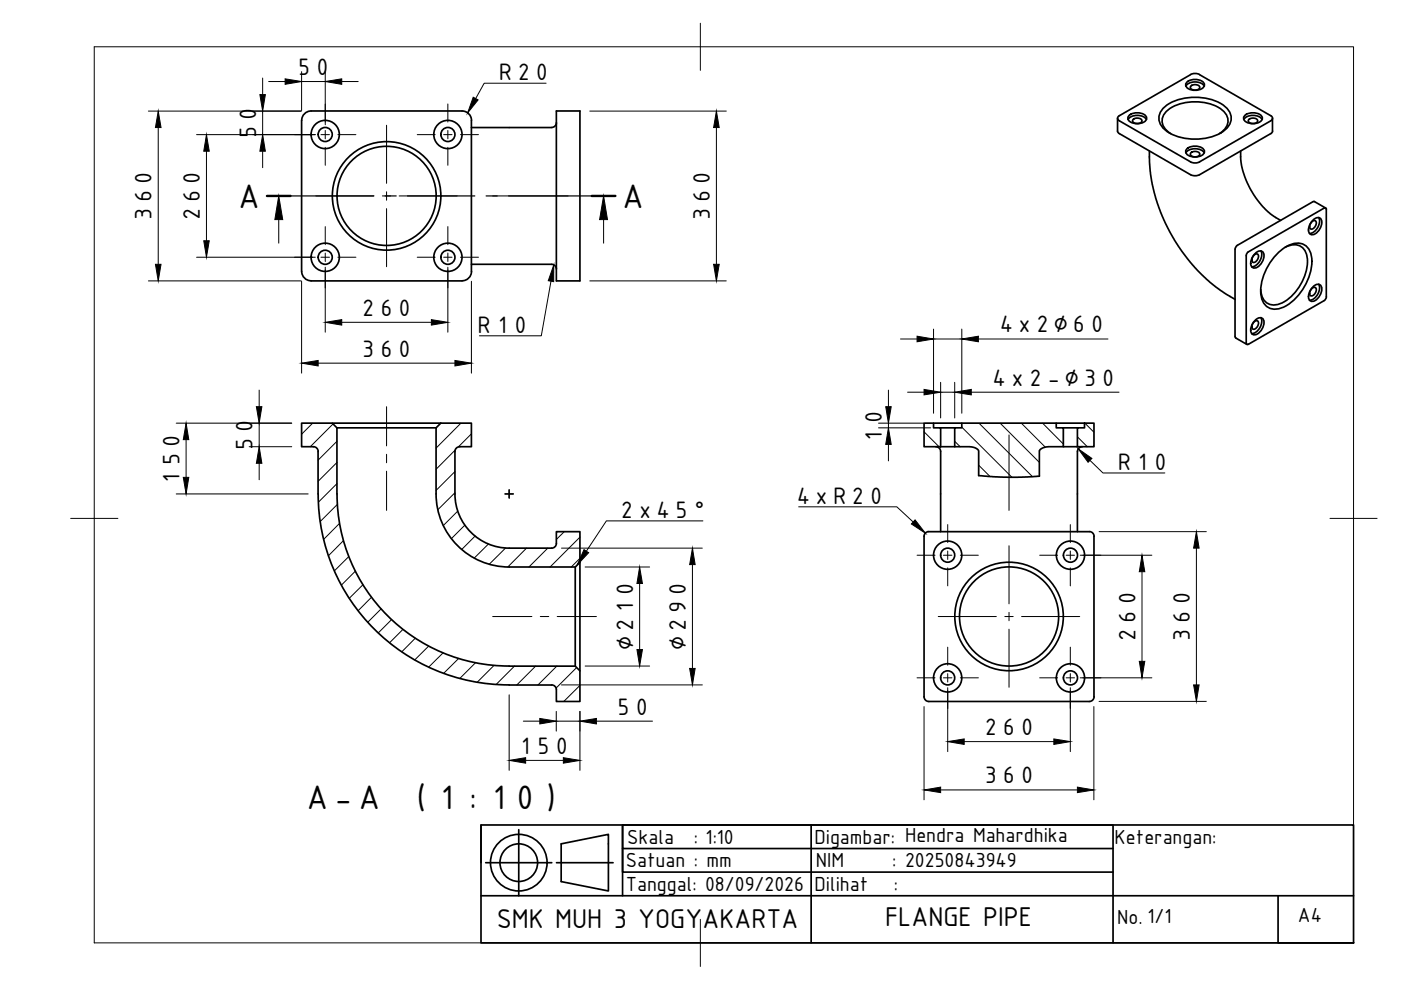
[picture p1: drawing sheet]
<svg xmlns="http://www.w3.org/2000/svg" width="297mm" height="210mm" viewBox="0 0 297 210" stroke-linecap="round" stroke-linejoin="round" font-family="sans-serif">
<!-- layer: Visible -->
<g fill="none" stroke="#000" stroke-width=".36">
<path d="M251.4 18.3a2.58 2.58 0 0 1 3.9 0M251.6 17.5a2.63 2.63 0 0 1 3.8 .3 1.63 1.63 0 0 1-2 1.3 1.63 1.63 0 0 1-2-1.3zM252.4 15.8l1.2-.2 .7 .2M252.4 15.8l-15.1 8.7-.4 .6 .4 .5 15.1 8.7 .8 .2 1.1-.2 15.1-8.7 .4-.5-.4-.6-15.1-8.7M252.4 18.3a1.25 1.25 0 0 1 2 .2 1.16 1.16 0 0 1-2 0zM63.9 25.5v32M66 23.5h32a2 2 0 0 1 2 2l-.1 32M66 23.5a2 2 0 0 0-2 2M99.9 27h17M118 23.5h5v36.1h-5zM118 26a1.01 1.01 0 0 1-1 1M236.9 27.8l.4 .5 15.1 8.8 .8 .2 1.1-.3 15.1-8.7 .4-.5"/>
<path d="M236.9 25.1v2.7M239.2 25.3a2.58 2.58 0 0 1 3.9 0M239.3 24.5a2.63 2.63 0 0 1 3.8 .4 1.63 1.63 0 0 1-2 1.3 1.63 1.63 0 0 1-2-1.3zM240.2 25.4a1.25 1.25 0 0 1 1.9 .2 1.16 1.16 0 0 1-2 0zM243.7 32l.2 4.8 1.1 5.2 1.8 4.7 2.2 4.2 2.7 3.9 3.2 3.5 2.9 2.6 4.1 2.6M246.5 23.1a10 10 0 0 1 8.5-2.4 7.8 7.8 0 0 1 5.7 3 3 3 0 0 1-1.1 4 11.4 11.4 0 0 1-12.5 0 3 3 0 0 1-.6-4.6zM248.2 28.3a2.86 2.86 0 0 1-.5-5 10.5 10.5 0 0 1 11.4 0 2.86 2.86 0 0 1-.6 5M251.4 32.4a2.58 2.58 0 0 1 3.9 0M251.6 31.6a2.63 2.63 0 0 1 3.8 .4 1.63 1.63 0 0 1-2 1.3 1.63 1.63 0 0 1-2-1.3zM252.4 32.5a1.25 1.25 0 0 1 2 .2 1.16 1.16 0 0 1-2 0zM263 32l.1 1.9 .4 2.2 .7 2.2 1.1 2.1 .9 1.4 1.7 2.2 1.4 1.3 2.2 1.4M263.7 25.3a2.58 2.58 0 0 1 3.9 0"/>
<path d="M263.9 24.5a2.63 2.63 0 0 1 3.7 .4 1.63 1.63 0 0 1-1.9 1.3 1.63 1.63 0 0 1-2-1.3zM264.7 25.4a1.25 1.25 0 0 1 2 .2 1.16 1.16 0 0 1-2.1 0zM269.8 25.1v2.7M64 57.5a2 2 0 0 0 2 2M66 59.6h32M99.9 56h17M100 57.5a2 2 0 0 1-2 2M117 56a1.01 1.01 0 0 1 1 1M261.9 52.8v18.6M264.2 54.2l.1 18.7 .4 .1 16-9.3M265.8 54.1l.3-.2h.5a1.16 1.16 0 0 1-1 1.7 1 1 0 0 1 .2-1.5zM266.2 53.7a1 1 0 0 1 1.4-.4 1 1 0 0 1 .3 1.4l-.3 .9a1.63 1.63 0 0 1-2.2 1 2.4 2.4 0 0 1 .8-2.9z"/>
<path d="M267.3 53.2a2.58 2.58 0 0 1-1.9 3.4M271.2 53.5a5.5 5.5 0 0 1 4.7-1.9 3.5 3.5 0 0 1 2.3 3.8 11.7 11.7 0 0 1-6.4 9.8 3 3 0 0 1-4.4-2.5 11.6 11.6 0 0 1 3.8-9.2zM272.5 52.4a2.88 2.88 0 0 1 4.6 2.1 10.4 10.4 0 0 1-5.6 9.9 2.88 2.88 0 0 1-4.2-3M278.1 47.1l.3-.3h.5a1.16 1.16 0 0 1-1 1.7 1 1 0 0 1 .2-1.4zM278.5 46.6a1 1 0 0 1 1.3-.4 1 1 0 0 1 .4 1.4l-.4 .9a1.63 1.63 0 0 1-2.1 1.1 2.4 2.4 0 0 1 .8-3zM278.7 42.7l2.4 1.4M278.7 42.7l-.3 .1-16.1 9.2-.3 .4-.1 .4M279.6 46.1a2.58 2.58 0 0 1-2 3.4M280.7 44.1l-16 9.3-.3 .3-.2 .5M280.7 44.1l.5 .1v.2M281.2 44.4v18.5M261.9 71.4l.1 .3 2.4 1.3"/>
<path d="M265.8 68.3l.3-.2 .5-.1a1.16 1.16 0 0 1-1 1.8 1 1 0 0 1 .2-1.5zM266.2 67.8a1 1 0 0 1 1.4-.3 1 1 0 0 1 .3 1.3l-.3 1a1.63 1.63 0 0 1-2.2 1 2.4 2.4 0 0 1 .8-3zM267.3 67.4a2.58 2.58 0 0 1-1.9 3.3M278.1 61.2l.3-.2h.5a1.16 1.16 0 0 1-1 1.7 1 1 0 0 1 .2-1.5zM278.5 60.7a1 1 0 0 1 1.3-.3 1 1 0 0 1 .4 1.3l-.4 1a1.63 1.63 0 0 1-2.1 1 2.4 2.4 0 0 1 .8-3zM279.6 60.3a2.58 2.58 0 0 1-2 3.4M281.2 62.9l-.1 .5-.4 .3M67.4 95.7v9M70.4 89.7h23.1M71.4 90.7l-1-1h-6.5v5h2.5a1.01 1.01 0 0 1 1.1 1M71.4 90.7l.1 14a36.5 36.5 0 0 0 36.5 36.5M71.4 90.7h21.1"/>
<path d="M93.5 89.7l-1 1v14a15.5 15.5 0 0 0 15.5 15.5h14l1-1v-6.5h-5v2.5a1.01 1.01 0 0 1-1 1M93.5 89.7h6.4v5h-2.4a1.01 1.01 0 0 0-1 1v9a11.5 11.5 0 0 0 11.5 11.5h8.9M195.9 89.7h2v1h1.5v4h-3.5zM197.9 89.7h6M198.4 94.7a1.01 1.01 0 0 1 1 1v17M199.4 94.7h3M199.4 90.7h3M202.4 90.7h1.5v-1h20v1h1.5v4h-3.4l-.8 .2-.7 .5-.1 .2v5.4l-6.7 .2-6.2-.4v-5.3l-.5-.4-1-.3-3.6-.1zM223.9 89.7h6M225.4 90.7h3M225.4 94.7h3M228.4 90.7h1.5v-1h2v5h-3.5z"/>
<path d="M229.5 94.7a1.01 1.01 0 0 0-1 1l-.1 17M67.5 104.7a40.5 40.5 0 0 0 40.5 40.5h8.9M123 119.2v23M196.9 112.7h34M231 112.7a.97 .97 0 0 1 .9 1l.1 34a1.01 1.01 0 0 1-1.1 1h-34a1.01 1.01 0 0 1-1-1v-34a1.01 1.01 0 0 1 1-1M122 120.2v21M107.9 141.2h14.1l1 1v6.5h-5v-2.5a1.01 1.01 0 0 0-1-1"/>
<circle cx="69" cy="28.5" r="1.49"/>
<circle cx="69" cy="28.5" r="3"/>
<circle cx="95" cy="28.5" r="1.49"/>
<circle cx="95" cy="28.5" r="3"/>
<circle cx="69" cy="54.6" r="1.49"/>
<circle cx="69" cy="54.6" r="3"/>
<circle cx="82" cy="41.5" r="11.5"/>
<circle cx="82" cy="41.5" r="10.5"/>
<circle cx="95" cy="54.6" r="1.49"/>
<circle cx="95" cy="54.6" r="3"/>
<circle cx="200.9" cy="117.7" r="1.49"/>
<circle cx="200.9" cy="117.7" r="3"/>
<circle cx="227" cy="117.7" r="1.49"/>
<circle cx="227" cy="117.7" r="3"/>
<circle cx="213.9" cy="130.7" r="11.5"/>
<circle cx="213.9" cy="130.7" r="10.5"/>
<circle cx="200.9" cy="143.7" r="1.49"/>
<circle cx="200.9" cy="143.7" r="3"/>
<circle cx="227" cy="143.7" r="1.49"/>
<circle cx="227" cy="143.7" r="3"/>
</g>
<!-- layer: BORDER -->
<path d="M20 9.9h267v190h-267zM148.5 4.9v10M15 109.9h10M282 109.9h10M148.5 194.9v10" fill="none" stroke="#000" stroke-width=".21"/>
<!-- layer: TITLEBLOCK -->
<g fill="none" stroke="#000" stroke-width=".36">
<path d="M102 174.9h185v25h-185zM102 174.9v8M110 175.9v14M119 178.9l10-2v12l-10-2zM132 174.9v5h104M132 179.9v5h104M172 174.9h64v25M102 189.9h185M103 182.9h14M118 182.9h12M132 189.9v-15h40v25M271 189.9v10h16"/>
<circle cx="110" cy="182.9" r="6"/>
<circle cx="110" cy="182.9" r="4"/>
</g>
<!-- layer: Smart Centers -->
<g fill="none" stroke="#000" stroke-width=".21">
<path d="M62.4 28.5h3.9M68.1 28.5h1.7M69 22v3.9M69 27.7v1.7M69 31.2v3.8M71.6 28.5h3.9M82 26.6v12.3M88.5 28.5h3.8M94.1 28.5h1.7M95 22v3.9M95 27.7v1.7M95 31.2v3.8"/>
<path d="M97.6 28.5h3.9M62.4 54.5h3.9M67 41.5h12.3M68.1 54.5h1.7M69 48v3.9M69 53.7v1.7M69 57.2v3.9M71.6 54.5h3.9M81.1 41.5h1.7M82 40.7v1.8M82 44.2v12.4M84.6 41.5h12.3"/>
<path d="M88.5 54.5h3.8M94.1 54.5h1.7M95 48v3.9M95 53.7v1.7M95 57.2v3.9M97.6 54.5h3.9M104.5 41.5h16M82 86.2v8.3M82 96.3v1.8M82 99.9v8.3M213.9 92.2v16M107.1 104.7h1.7"/>
<path d="M107.9 103.8v1.8M194.4 117.7h3.8M200 117.7h1.8M200.9 111.2v3.8M200.9 116.8v1.8M203.6 117.7h3.8M213.9 115.7v12.3M220.4 117.7h3.8M226 117.7h1.8M226.9 111.2v3.8M226.9 116.8v1.8M229.6 117.7h3.8"/>
<path d="M104.5 130.7h8.3M114.6 130.7h1.8M118.1 130.7h8.3M198.9 130.7h12.3M200.9 120.4v3.8M200.9 137.2v3.8M213 130.7h1.8M213.9 129.8v1.8M213.9 133.4v12.3M216.6 130.7h12.3M226.9 120.4v3.8M226.9 137.2v3.8"/>
<path d="M194.4 143.7h3.8M200 143.7h1.8M200.9 142.8v1.8M200.9 146.4v3.8M203.6 143.7h3.8M220.4 143.7h3.8M226 143.7h1.8M226.9 142.8v1.8M226.9 146.4v3.8M229.6 143.7h3.8"/>
</g>
<!-- layer: Hatching -->
<g fill="none" stroke="#000" stroke-width=".21">
<path d="M66.3 89.7l-2.4 2.4M70.6 89.9l-4.8 4.8M71.5 93.5l-4 4.1M71.5 98l-4 4M96.5 100l-4 4M96.5 95.5l-4 4M97.7 89.7l-5.2 5.3M99.9 92l-2.7 2.8M195.9 91.6l3.2 3.1M202.4 93.6l1.2 1.1M203.9 90.6l10.6 10.6M207.5 98.6l2.4 2.4"/>
<path d="M207.6 89.7l11.3 11.4M212 89.7l8.3 8.3M216.5 89.7l5.1 5.1M221 89.7l4.4 4.4M228.4 92.6l2.1 2.1M230 89.7l1.9 1.9M71.5 102.5l-4 4M71.5 106.9l-3.6 3.7M72 111l-3.4 3.4M72.8 114.6l-3.2 3.2M74 118l-3.1 3M96.5 104.5l-3.7 3.6"/>
<path d="M97 108.4l-3 3M98.6 111.4l-2.9 2.8M100.7 113.7l-2.8 2.8M103.5 115.4l-3 2.9M107.2 116.2l-3.5 3.4M111.6 116.2l-3.9 4M116.1 116.2l-4 4M119.6 112.7l-1.7 1.7M123 113.9l-6.4 6.3M123 118.4l-1.9 1.8M75.3 121.1l-2.9 3M76.9 124l-2.9 2.9"/>
<path d="M78.8 126.6l-2.9 2.9M80.8 129.1l-2.8 2.8M83 131.4l-2.8 2.8M85.4 133.4l-2.8 2.9M88.1 135.3l-2.9 2.9M90.9 137l-3 2.9M93.9 138.4l-3 3M97.2 139.6l-3.1 3.2M100.8 140.5l-3.3 3.3M104.8 141.1l-3.6 3.5M109.1 141.2l-3.9 3.9M113.6 141.2l-4 4"/>
<path d="M118.1 141.2l-4 4M122.3 141.5l-4.4 4.4M123 145.3l-3.5 3.4"/>
</g>
<!-- layer: Section Lines -->
<path d="M56.6 41.5h5M125.5 41.5h5" fill="none" stroke="#000" stroke-width=".51"/>
<path d="M61.6 41.5h17.6M81.6 41.5h2.4M86.4 41.5h14.3M103.1 41.5h2.3M107.8 41.5h17.7" fill="none" stroke="#000" stroke-width=".25"/>
<path d="M59.1 46.6v5M128 46.6v5" fill="none" stroke="#000" stroke-width=".21"/>
<path d="M59.1 41.5l.8 5.1h-1.6zM128 41.5l.8 5.1h-1.7z" fill="#000" stroke="#000" stroke-width=".21"/>
<!-- layer: FD_Dimensions -->
<g fill="none" stroke="#000" stroke-width=".21">
<path d="M55.7 16.5v3.6M57 17.3h3.5M63.9 15.2v8.2M63.9 17.3h5.1M69 15.2v11.3M72.5 17.3h3.4M31.5 23.6h32.4M33.5 27v29M41.7 28.5h25.1M43.8 32.1v18.9M55.7 23.6v4.9M55.7 32.1v3.5"/>
<path d="M125.1 23.6h28.9M151.9 27v29M31.5 59.6h32.4M41.7 54.5h25.1M63.9 59.6v19.5M69 56.7v13.7M95 56.7v13.7M99.9 59.6v19.5M125.1 59.6h28.9M67.5 77h29M72.5 68.3h19M190.9 71.9h3.5"/>
<path d="M197.9 69.8v17.8M197.9 71.9h6M203.9 69.8v17.8M207.4 71.9h27.5M37.4 89.7h24.4M39.5 93.2v8M52.8 94.7h9M54.9 82.7v3.5M54.9 89.7v5M54.9 98.2v3.5M186.3 89.7h9.5M186.3 90.7h11"/>
<path d="M188.4 82.7v3.5M188.4 89.7v1M188.4 94.2v3.5M192.4 83.2h3.5M199.4 81.1v7.5M199.4 83.2h3M202.4 81.1v7.5M205.9 83.2h31.4M37.4 104.7h27.9M119 116.2h29.9M146.8 119.7v22M229 117.7h15.2"/>
<path d="M233 112.7h22.8M253.7 116.2v29M124.1 120.2h13.6M135.6 123.7v14M242.1 121.2v19M107.9 147.3v16M111 152.9h3.4M117.9 150.8v4.2M117.9 152.9h5.1M119 145.2h29.9M123 150.8v12.5M124.1 141.2h13.6"/>
<path d="M126.4 152.9h11.9M195.9 149.8v19.8M200.9 145.8v13.6M204.4 157.2h19M226.9 145.8v13.6M229 143.7h15.2M231.9 149.8v19.8M233 148.7h22.8M111.4 161.2h8M199.4 167.5h29"/>
</g>
<g fill="#000" stroke="#000" stroke-width=".21">
<path d="M60.5 16.7l3.4 .6-3.4 .6zM69 17.3l3.5-.6v1.2zM33.5 23.6l.6 3.4h-1.1zM43.8 28.5l.6 3.6h-1.2zM55.1 20.1h1.2l-.6 3.5zM55.7 28.5l.6 3.6h-1.2zM151.9 23.6l.6 3.4h-1.2zM33 56h1.1l-.6 3.6zM43.2 51h1.2l-.6 3.5zM151.3 56h1.2l-.6 3.6zM63.9 77l3.6-.6v1.2zM69 68.3l3.5-.5v1.1z"/>
<path d="M91.5 67.8l3.5 .5-3.5 .6zM96.5 76.4l3.4 .6-3.4 .6zM194.4 71.3l3.5 .6-3.5 .6zM203.9 71.9l3.5-.6v1.2zM39.5 89.7l.5 3.5h-1.1zM54.4 86.2h1.1l-.6 3.5zM54.9 94.7l.6 3.5h-1.1zM187.8 86.2h1.2l-.6 3.5zM188.4 90.7l.6 3.5h-1.2zM195.9 82.6l3.5 .6-3.5 .5zM202.4 83.2l3.5-.6v1.1zM38.9 101.2h1.1l-.5 3.5z"/>
<path d="M146.8 116.2l.6 3.5h-1.2zM253.7 112.7l.5 3.5h-1.1zM135.6 120.2l.6 3.5h-1.2zM135 137.7h1.2l-.6 3.5zM242.1 117.7l.6 3.5h-1.1zM114.4 152.3l3.5 .6-3.5 .6zM123 152.9l3.4-.6v1.2zM146.2 141.7h1.2l-.6 3.5zM200.9 157.2l3.5-.5v1.1zM223.4 156.7l3.5 .5-3.5 .6zM241.6 140.2h1.1l-.6 3.5zM253.1 145.2h1.1l-.5 3.5z"/>
<path d="M107.9 161.2l3.5-.6v1.2zM119.4 160.6l3.6 .6-3.6 .6zM195.9 167.5l3.5-.6v1.2zM228.4 166.9l3.5 .6-3.5 .6z"/>
</g>
<!-- layer: Leaders -->
<path d="M100.3 20.6l1.1 .6-2.3 2.8zM117.4 56.2v3.5l-1.2-.2zM228.6 95.2l2.9 2-.8 .8zM123.8 116.5l1 .7-2.4 2.6zM194 110.2l2.2 2.8-3-1.9z" fill="#000" stroke="#000" stroke-width=".21"/>
<path d="M115.8 17.6h-13.1l-1.8 3.3M116.8 59.6l-2 11.6h-13.2M231.1 97.6l2.7 2.7h13.2M149 110.4h-20.4l-4.3 6.5M169.3 107.5h20.8l3.5 3.2" fill="none" stroke="#000" stroke-width=".21"/>
<g font-size="7.8">
<text x="50.1" y="44">A</text>
<text x="131.5" y="44">A</text>
<text x="64.6" y="171.6">A-A</text>
<text x="86.6" y="171.6">(1:10)</text>
</g>
<g font-size="6.2">
<text x="105.3" y="196.8">SMK MUH 3 YOGYAKARTA</text>
<text x="187.6" y="196.3">FLANGE PIPE</text>
</g>
<g font-size="5.4">
<text x="62.6" y="15.9">50</text>
<text x="105.3" y="16.9">R20</text>
<text x="54.3" y="29.9" transform="rotate(-90 54.3 29.9)">50</text>
<text x="32.2" y="47.3" transform="rotate(-90 32.2 47.3)">360</text>
<text x="42.4" y="47.3" transform="rotate(-90 42.4 47.3)">260</text>
<text x="150.5" y="47.3" transform="rotate(-90 150.5 47.3)">360</text>
<text x="76.2" y="66.9">260</text>
<text x="100.8" y="70.5">R10</text>
<text x="211.5" y="70.5">4x2∅60</text>
<text x="76.2" y="75.6">360</text>
<text x="210" y="81.8">4x2-∅30</text>
<text x="187" y="94.2" transform="rotate(-90 187 94.2)">10</text>
<text x="53.6" y="96.1" transform="rotate(-90 53.6 96.1)">50</text>
<text x="236.5" y="99.6">R10</text>
<text x="38.1" y="103.2" transform="rotate(-90 38.1 103.2)">150</text>
<text x="168.4" y="106.8">4xR20</text>
<text x="131" y="109.7">2x45°</text>
<text x="240.7" y="136.5" transform="rotate(-90 240.7 136.5)">260</text>
<text x="252.2" y="136.5" transform="rotate(-90 252.2 136.5)">360</text>
<text x="134.2" y="138.3" transform="rotate(-90 134.2 138.3)">∅210</text>
<text x="145.4" y="138.3" transform="rotate(-90 145.4 138.3)">∅290</text>
<text x="130.3" y="151.5">50</text>
<text x="208.2" y="155.8">260</text>
<text x="109.5" y="159.8">150</text>
<text x="208.2" y="166.1">360</text>
</g>
<g font-size="4.7">
<text x="133" y="178.9">Skala</text>
<text x="147.1" y="178.9">: 1:10</text>
<text x="172.7" y="178.9">Digambar: Hendra Mahardhika</text>
<text x="236.3" y="179">Keterangan:</text>
<text x="132.7" y="183.9">Satuan : mm</text>
<text x="173" y="183.9">NIM</text>
<text x="189.2" y="183.9">: 20250843949</text>
<text x="132.7" y="188.9">Tanggal: 08/09/2026</text>
<text x="172.7" y="188.9">Dilihat</text>
<text x="189.5" y="188.9">:</text>
<text x="236.9" y="195.9">No. 1/1</text>
<text x="275.2" y="195.4">A4</text>
</g>
</svg>
